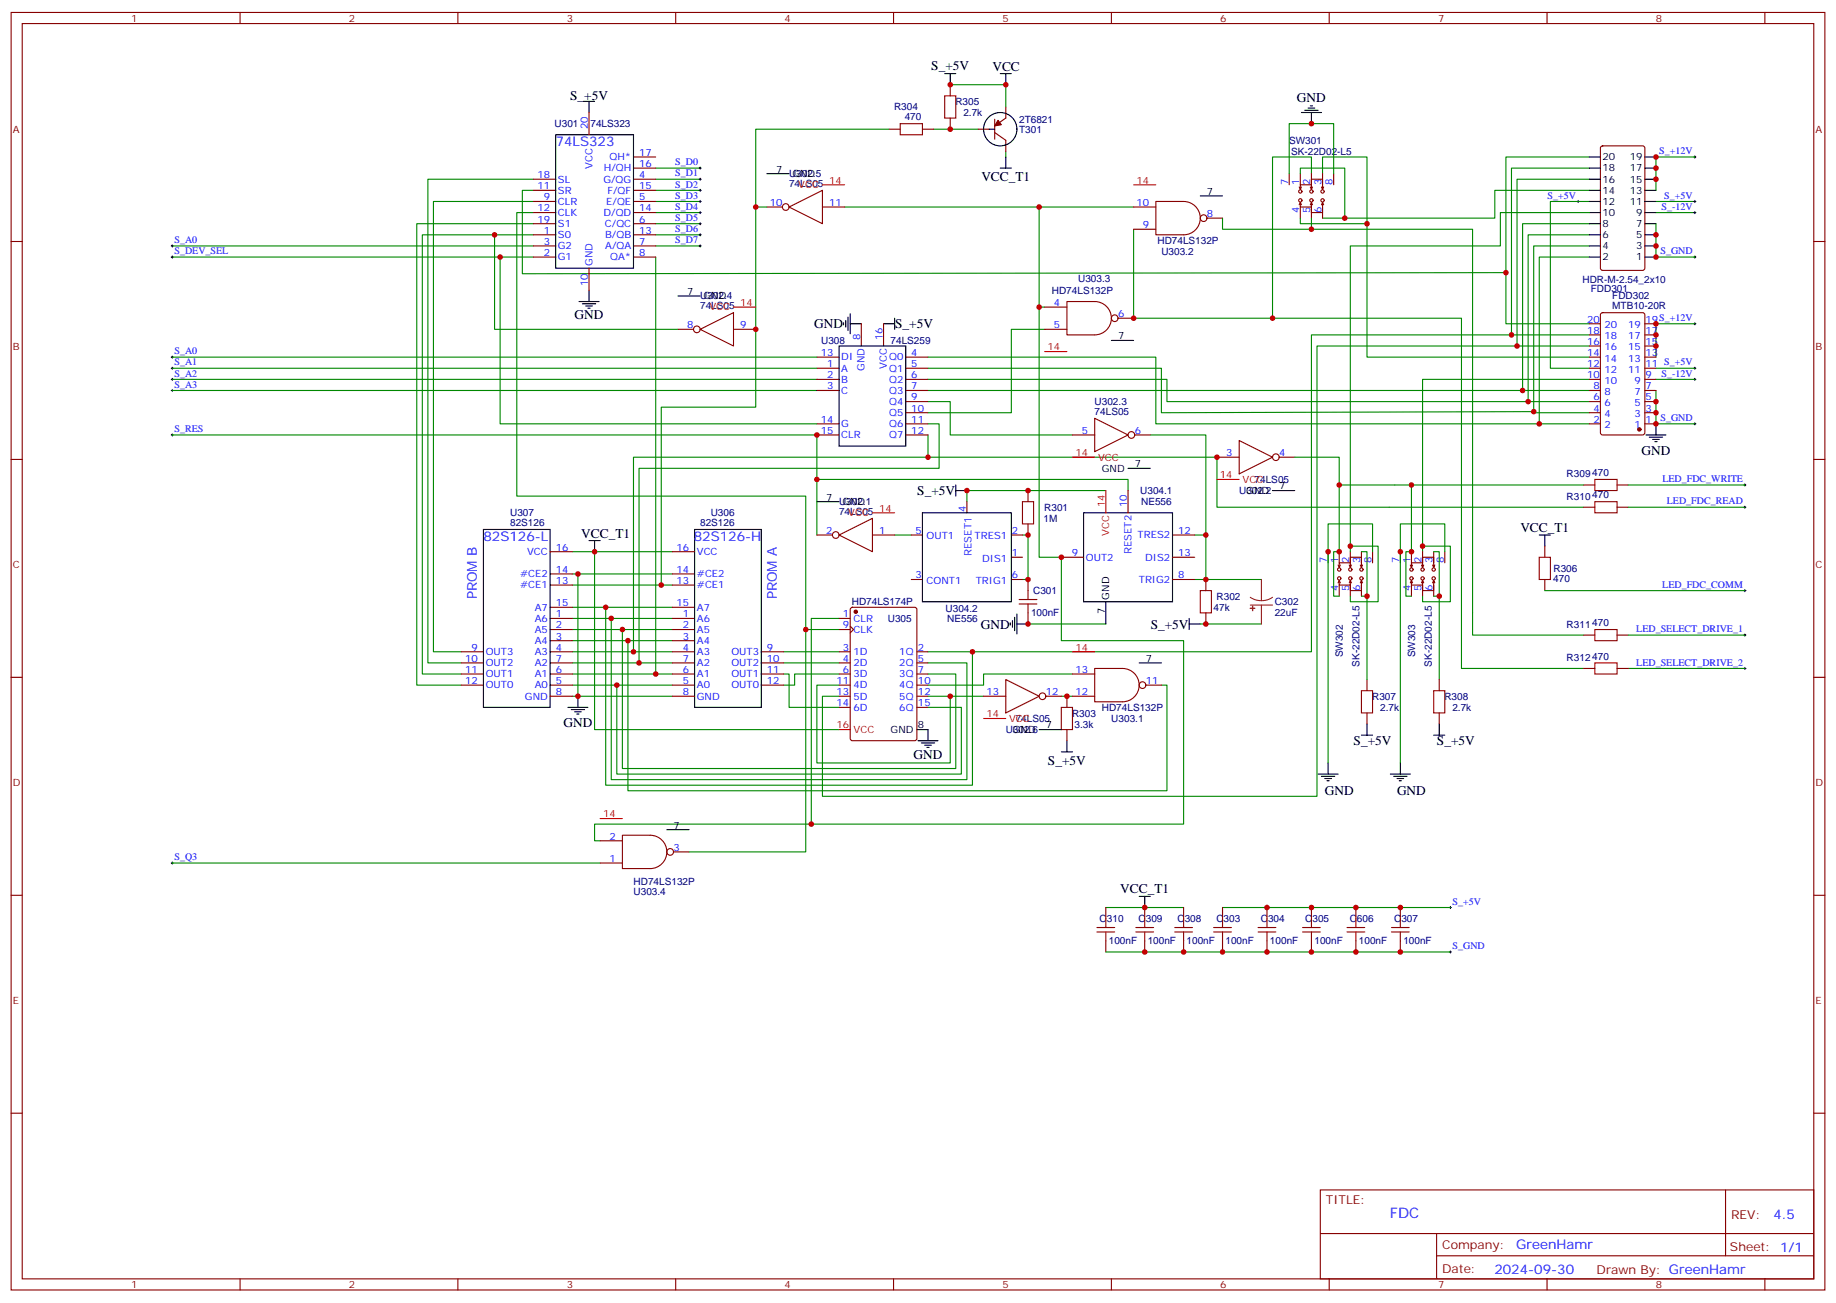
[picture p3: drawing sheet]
<svg xmlns="http://www.w3.org/2000/svg" width="583mm" height="413mm" viewBox="0 0 583 413" stroke-linecap="round" stroke-linejoin="round" font-family="sans-serif">
<g fill="none" stroke="#870000" stroke-width=".35">
<path d="M3.5 4h575.8v405.3h-575.8zM7.1 7.5h568.6v398.3h-568.6zM76.2 4v3.5M145.3 4v3.5M214.5 4v3.5M283.6 4v3.5M352.8 4v3.5M421.9 4v3.5M491.1 4v3.5M560.2 4v3.5M187 35.7v7.1M301.6 26.9v3.5"/>
<path d="M301.6 37.5v3.5M315.7 37.8v6.4M319.3 33.9v3.6l-3.6 2.4M169.3 56.9h7.1M201.1 53.3h7M201.1 56.9h7M201.1 49.8h7M282.2 41h3.6M292.8 41h3.5M310.4 41h3.6M315.7 42.1l3.6 2.4v3.5M409.2 55.1v3.5"/>
<path d="M412.4 59.3l.3 .7M412.7 55.1v3.5M413.1 59.3l-.4 .7M415.9 59.3l.4 .7M416.3 55.1v3.5v-1.7h3.5v3.1l.4-.7M416.6 59.3l-.3 .7v-1.4h-3.6v1.4M419.5 59.3l.3 .7M419.8 55.1v3.5M423.3 55.1v3.5M508.2 46.5l.5-.2h12.7l.7 .4v38.4l-.5 .6-12.9 .1-.6-.5-.1-38.3zM3.5 76.6h3.6M169.3 60.4h7.1"/>
<path d="M169.3 63.9h7.1M169.3 67.5h7.1M169.3 71h7.1M169.3 74.5h7.1M169.3 78h7.1M201.1 60.4h7M201.1 63.9h7M201.1 67.5h7M201.1 71h7M201.1 74.5h7M201.1 78h7M243.4 65.7h5"/>
<path d="M250.5 65.7l10.6-5.3v10.6zM261.1 65.7h7M359.8 65.7h7.1M359.8 72.7h7.1M366.9 63.9h8.8a5.3 5.3 0 0 1 5.3 5.3 5.3 5.3 0 0 1-5.3 5.3h-8.8zM383.1 69.2h5M412.7 64.3v1.4h3.6v-1.4l.3 .7M412.7 65.7v3.5M412.7 64.3l.4 .7M412.7 64.3l-.3 .7M416.3 64.3l-.4 .7M419.8 65.7v3.5"/>
<path d="M419.8 64.3l-.3 .7M420.2 65l-.4-.7v3.2h-3.5v-1.8v3.5M575.7 76.6h3.6M169.3 81.6h7.1M187 85.1v7M201.1 81.6h7M331.6 97.4h7.1M338.7 95.7h8.8a5.3 5.3 0 0 1 5.3 5.3 5.3 5.3 0 0 1-5.3 5.3h-8.8zM508.2 99.4l.5-.2h12.7l.7 .4v37.7l-.5 .7h-12.9l-.6-.5-.1-37.6zM215.2 104.5h4.9M222.2 104.5l10.6-5.3v10.6zM232.8 104.5h7.1"/>
<path d="M259.3 116.8h7M259.3 113.3h7M273.4 102.7v7.1M280.5 102.7v7.1M287.5 116.8h7.1M287.5 113.3h7.1M331.6 104.5h7.1M354.9 101h4.9M504.5 116.8h3.5M504.5 113.3h3.5M504.5 102.7h3.5M504.5 106.3h3.5"/>
<path d="M504.5 109.8h3.5M522.1 116.8h3.5M522.1 113.3h3.5M522.1 102.7h3.5M522.1 106.3h3.5M522.1 109.8h3.5M259.3 138h7M259.3 120.4h7M259.3 123.9h7M259.3 134.5h7M287.5 138h7.1M287.5 120.4h7.1"/>
<path d="M287.5 123.9h7.1M287.5 127.4h7.1M287.5 131h7.1M287.5 134.5h7.1M340.4 138h7.1M347.5 132.7l10.6 5.3-10.6 5.3zM360.2 138h4.9M393.3 139.8l10.6 5.3-10.6 5.3zM504.5 120.4h3.5M504.5 123.9h3.5M504.5 127.4h3.5M504.5 131h3.5"/>
<path d="M504.5 134.5h3.5M522.1 120.4h3.5M522.1 123.9h3.5M522.1 127.4h3.5M522.1 131h3.5M522.1 134.5h3.5M3.5 145.8h3.6M306.9 159.2v3.5M326.3 155.6v3.6M358.1 155.6v7.1M386.3 145.1h7M406 145.1h5"/>
<path d="M502.7 153.9h3.5M513.3 153.9h3.5M575.7 145.8h3.6M174.6 175h7.1M213.4 175h7.1M259.3 169.8h4.9M266.3 169.8l10.6-5.3v10.5zM276.9 169.8h7.1M289.3 169.8h3.5M321 176.8h3.6M321 169.8h3.6M326.3 166.2v3.6"/>
<path d="M336.9 176.8h7.1M372.2 176.8h7M372.2 169.8h7M421.6 175v3.6M424.7 179.3l.4 .7M425.1 175v3.6M425.4 179.3l-.3 .7M428.3 179.3l.3 .7M428.6 175v3.6v-1.8h3.6v3.2l.3-.7M429 179.3l-.4 .7v-1.4h-3.5v1.4M431.8 179.3l.4 .7M432.2 175v3.6"/>
<path d="M435.7 175v3.6M444.5 175v3.6M447.7 179.3l.3 .7M448 175v3.6M448.4 179.3l-.4 .7M451.2 179.3l.4 .7M451.6 175v3.6v-1.8h3.5v3.2l.3-.7M451.9 179.3l-.3 .7v-1.4h-3.6v1.4M454.7 179.3l.4 .7M455.1 175v3.6M458.6 175v3.6M490.4 173.3v3.5"/>
<path d="M502.7 160.9h3.5M513.3 160.9h3.5M174.6 196.2h7.1M174.6 199.7h7.1M174.6 192.7h7.1M174.6 185.6h7.1M174.6 182.1h7.1M213.4 196.2h7.1M213.4 199.7h7.1M213.4 192.7h7.1M213.4 185.6h7.1M213.4 182.1h7.1"/>
<path d="M266.3 196.2h3.6M266.3 199.7h3.6M269.9 198.7l1 1-1 1.1M270.1 192.9l.5-.2h19.7l.7 .4v41.2l-.4 .7h-20l-.7-.4v-41.2zM289.3 183.9h3.5M321 183.9h3.6M326.3 183.9v3.5M326.3 194.5v3.5M372.2 183.9h7M382.8 183.9v3.5M382.8 194.5v3.5M425.1 184.2v1.4h3.5v-1.4l.4 .7"/>
<path d="M425.1 185.6v3.6M425.1 184.2l.3 .7M425.1 184.2l-.4 .7M428.6 184.2l-.3 .7M432.2 185.6v3.6M432.2 184.2l-.4 .7M432.5 184.9l-.3-.7v3.2h-3.6v-1.8v3.6M448 184.2v1.4h3.6v-1.4l.3 .7M448 185.6v3.6M448 184.2l.4 .7M448 184.2l-.3 .7M451.6 184.2l-.4 .7"/>
<path d="M455.1 185.6v3.6M455.1 184.2l-.4 .7M455.4 184.9l-.3-.7v3.2h-3.5v-1.8v3.6M490.4 183.9v3.5M3.5 214.9h3.6M146.4 213.9h7.1M146.4 217.4h7.1M146.4 206.8h7.1M146.4 210.3h7.1M174.6 213.9h7.1M174.6 217.4h7.1M174.6 206.8h7.1"/>
<path d="M174.6 210.3h7.1M174.6 203.3h7.1M213.4 213.9h7.1M213.4 217.4h7.1M213.4 206.8h7.1M213.4 210.3h7.1M213.4 203.3h7.1M241.7 213.9h7M241.7 217.4h7M241.7 206.8h7M241.7 210.3h7M266.3 213.9h3.6"/>
<path d="M266.3 217.4h3.6M266.3 206.8h3.6M266.3 210.3h3.6M291 213.9h3.6M291 217.4h3.6M291 206.8h3.6M291 210.3h3.6M319.3 215.6l10.5 5.3-10.5 5.3zM340.4 213.9h7.1M347.5 212.1h8.8a5.3 5.3 0 0 1 5.3 5.3 5.3 5.3 0 0 1-5.3 5.3h-8.8zM363.7 217.4h5M433.9 215.6v3.5"/>
<path d="M456.8 215.6v3.5M502.7 201.5h3.5M502.7 212.1h3.5M513.3 201.5h3.5M513.3 212.1h3.5M575.7 214.9h3.6M174.6 220.9h7.1M213.4 220.9h7.1M266.3 220.9h3.6M266.3 224.4h3.6M291 220.9h3.6M291 224.4h3.6"/>
<path d="M312.2 220.9h7.1M332 220.9h4.9M338.7 220.9v3.5M338.7 231.5v3.5M340.4 220.9h7.1M433.9 226.2v3.5M456.8 226.2v3.5M190.5 273.8h7.1M190.5 266.8h7.1M197.6 265h8.8a5.3 5.3 0 0 1 5.3 5.3 5.3 5.3 0 0 1-5.3 5.3h-8.8zM213.8 270.3h4.9M3.5 284.1h3.6"/>
<path d="M351 287.9v3.6M351 298.5v3.5M363.4 287.9v3.6M363.4 298.5v3.5M375.7 287.9v3.6M375.7 298.5v3.5M388.1 287.9v3.6M388.1 298.5v3.5M402.2 287.9v3.6M402.2 298.5v3.5M416.3 287.9v3.6M416.3 298.5v3.5"/>
<path d="M430.4 287.9v3.6M430.4 298.5v3.5M444.5 287.9v3.6M444.5 298.5v3.5M575.7 284.1h3.6M3.5 353.2h3.6M575.7 353.2h3.6M419.1 377.5h156.6v28.3h-156.6zM547.7 377.6v20.8M419.1 391.4h156.5M456 398.4h119.6M456 391.4v14.1"/>
<path d="M76.2 405.8v3.5M145.3 405.8v3.5M214.5 405.8v3.5M283.6 405.8v3.5M352.8 405.8v3.5M421.9 405.8v3.5M491.1 405.8v3.5M560.2 405.8v3.5"/>
<circle cx="249.4" cy="65.7" r="1.06"/>
<circle cx="382.1" cy="69.2" r="1.06"/>
<circle cx="412.7" cy="63.6" r=".53"/>
<circle cx="412.7" cy="60.7" r=".53"/>
<circle cx="416.3" cy="63.6" r=".53"/>
<circle cx="416.3" cy="60.7" r=".53"/>
<circle cx="419.8" cy="60.7" r=".53"/>
<circle cx="419.8" cy="63.6" r=".53"/>
<circle cx="221.2" cy="104.5" r="1.06"/>
<circle cx="353.8" cy="101" r="1.06"/>
<circle cx="359.1" cy="138" r="1.06"/>
<circle cx="405" cy="145.1" r="1.06"/>
<circle cx="265.3" cy="169.8" r="1.06"/>
<circle cx="425.1" cy="183.5" r=".53"/>
<circle cx="425.1" cy="180.7" r=".53"/>
<circle cx="428.6" cy="180.7" r=".53"/>
<circle cx="428.6" cy="183.5" r=".53"/>
<circle cx="432.2" cy="180.7" r=".53"/>
<circle cx="432.2" cy="183.5" r=".53"/>
<circle cx="448" cy="183.5" r=".53"/>
<circle cx="448" cy="180.7" r=".53"/>
<circle cx="451.6" cy="183.5" r=".53"/>
<circle cx="451.6" cy="180.7" r=".53"/>
<circle cx="455.1" cy="180.7" r=".53"/>
<circle cx="455.1" cy="183.5" r=".53"/>
<circle cx="362.7" cy="217.4" r="1.06"/>
<circle cx="330.9" cy="220.9" r="1.06"/>
<circle cx="212.7" cy="270.3" r="1.06"/>
</g>
<g fill="none" stroke="#000" stroke-width=".35">
<path d="M185.2 32.2h3.5M187 32.2v3.5M299.9 23.4h3.5M301.6 23.4v3.5M317.5 23.4h3.5M319.3 23.4v3.5M413.1 35.7h6.4M414.2 35h4.2M415.2 34.3h2.1M415.9 33.6h.7M416.3 35.7v3.5M176.4 42.8h24.7v42.3h-24.7z"/>
<path d="M243.4 55.1h7.1M314 41h1.7M317.5 53.3h3.5M319.3 49.8v3.5M504.5 53.3h3.5M504.5 56.9h3.5M504.5 49.8h3.5M522.1 53.3h3.5M522.1 56.9h3.5M522.1 49.8h3.5M381 62.2h7.1M504.5 78h3.5"/>
<path d="M504.5 74.5h3.5M504.5 71h3.5M504.5 67.5h3.5M504.5 63.9h3.5M504.5 60.4h3.5M522.1 78h3.5M522.1 74.5h3.5M522.1 71h3.5M522.1 67.5h3.5M522.1 63.9h3.5M522.1 60.4h3.5M183.8 95.7h6.3"/>
<path d="M184.9 96.4h4.2M185.9 97.1h2.1M186.6 97.8h.7M187 92.1v3.6M215.2 93.9h7M269.9 99.6v6.3M504.5 81.6h3.5M522.1 81.6h3.5M266.3 109.8h21.2v31.7h-21.2zM267.8 102.4v.7M268.5 101.7v2.1M269.2 100.6v4.2"/>
<path d="M269.9 102.7h3.5M280.5 102.7h3.5M284 101v3.5M352.8 108h7M522.5 138h6.3M523.5 138.7h4.3M524.6 139.4h2.1M525.6 134.5v3.5M259.3 159.2h7M303.4 155.6h3.5M303.4 153.9v3.5M358.1 148.6h7"/>
<path d="M403.9 155.6h7.1M525.3 140.1h.7M153.5 168h21.1v56.4h-21.1zM187 171.5h3.5M188.7 171.5v3.5M220.5 168h21.2v56.4h-21.2zM292.8 162.7h28.2v28.2h-28.2zM344 162.7h28.2v28.2h-28.2zM488.6 169.8h3.5M490.4 169.8v3.5M320.7 197.6v.7M321.4 196.9v2.1"/>
<path d="M322.1 195.9v4.2M322.8 198h3.5M322.8 194.8v6.4M351 190.9v7.1M377.5 198h3.5M377.5 196.2v3.5M361.6 210.3h7.1M180.3 224.4h6.3M181.3 225.1h4.3M182.4 225.8h2.1M183.1 226.6h.7M183.4 220.9v3.5"/>
<path d="M291 231.5h3.6v3.5M291.4 235h6.3M292.5 235.7h4.2M293.5 236.4h2.1M294.2 237.1h.7M329.8 231.5h7.1M336.9 238.5h3.5M338.7 235v3.5M432.2 233.3h3.5M433.9 229.7v3.6M455.1 233.3h3.5M456.8 229.7v3.6"/>
<path d="M418.4 245.6h6.3M419.5 246.3h4.2M420.5 247h2.1M421.2 247.7h.7M421.6 242.1v3.5M441.3 245.6h6.4M442.4 246.3h4.2M443.4 247h2.2M444.1 247.7h.8M444.5 242.1v3.5M211.7 263.2h7M361.6 284.4h3.5"/>
<path d="M363.4 284.4v3.5"/>
<circle cx="317.5" cy="41" r="5.3"/>
</g>
<g fill="none" stroke="#008700" stroke-width=".35">
<path d="M301.6 26.9h17.7v7M169.3 56.9h-33.5v153.4h10.6M208.1 56.9h14.1M208.1 53.3h14.1M282.2 41h-42.3v24.7M296.3 41h14.1M319.3 48v1.8M409.2 55.1v-15.9h14.1v15.9M412.7 55.1v-1.8h14.2v15.9M416.3 55.1v-5.3h-12.4v51.2h-44.1v-28.3M419.8 55.1v-5.3h14.1v63.5h70.6M504.5 56.9h-23v52.9h23"/>
<path d="M504.5 53.3h-24.7v53h24.7M504.5 49.8h-26.5v52.9h26.5M538 49.8h-12.4v10.6M54.7 78h114.6M157 74.5v30h58.2M169.3 60.4h-3.5v26.5l312.2-.4M169.3 67.5h-5.3v89.9h91.8v42.3M169.3 63.9h-31.7v142.9h8.8M169.3 74.5h-35.2v139.4h12.3M169.3 71h-37v146.4h14.1M208.1 67.5h14.1M208.1 63.9h14.1"/>
<path d="M208.1 78h14.1M208.1 74.5h14.1M208.1 71h14.1M208.1 60.4h14.1M243.4 65.7h-3.5v63.5h-30v56.4M268.1 65.7h61.7v111.1h7.1v26.5h38.8v58.2h-118.2v-65.3h8.8M329.8 65.7h30M388.1 69.2v3.5h28.2v-3.5M412.7 69.2v1.8h21.2M416.3 72.7h51.1v128.8h35.3M504.5 60.4h-30v8.8h-54.7M504.5 63.9h-12.4v52.9h12.4"/>
<path d="M504.5 78h-17.7v53h17.7M504.5 74.5h-19.4v52.9h19.4M504.5 71h-21.2v52.9h21.2M504.5 67.5h-28.3v10.5h-47.6v97M525.6 71v10.6h12.4M525.6 67.5h12.4M525.6 63.9h12.4M54.7 81.6h114.6M158.7 81.6v52.9h100.6M208.1 81.6v132.3M329.8 97.4h1.8M504.5 81.6h-15.9v52.9h15.9"/>
<path d="M54.7 116.8h204.6M54.7 113.3h204.6M294.6 116.8h74.1v14.2l118.1-.4M294.6 113.3h72.3v21.2h121.7M331.6 104.5h-10.6v26.5h-26.4M403.9 101h60v111.1h38.8M479.8 106.3h-63.5v100.5h-107.6M481.5 109.8h-63.5v142.9h-156.9v-31.8h5.2M525.6 116.8h12.4M538 102.7h-12.4v10.6M54.7 138h204.6v31.8M54.7 123.9h204.6"/>
<path d="M54.7 120.4h204.6M294.6 127.4h7v10.6h38.8M294.6 134.5h3.5v14.1h-95.3v61.7M294.6 138v7.1h-93.5v61.7M294.6 120.4h75.8v7h114.7M294.6 123.9h188.7M365.1 138h17.7v45.9h-3.6M504.5 120.4h-52.9v54.6M525.6 123.9v10.6h12.4M525.6 120.4h12.4M259.3 152.1h98.8v3.5M294.6 145.1h91.7v15.8h116.4"/>
<path d="M351 155.6h-44.1v3.6M411 145.1h14.1v29.9h-1.8v14.2h1.8M425.1 153.9h77.6M448 153.9v21.1h-1.7v14.2h1.7M516.8 153.9h37.1M181.7 175h31.7M188.7 175v56.5h77.6M284 169.8h5.3M324.6 169.8h1.7v14.1h-1.7M379.2 169.8h3.6M428.6 173.3h8.8v17.6h-8.8v-1.7M432.2 175h1.7v40.6"/>
<path d="M435.7 175v-8.8h-14.1v75.9M451.6 173.3h8.8v17.6h-8.8v-1.7M455.1 175h1.7v40.6M458.6 175v-8.8h-14.1v75.9M516.8 160.9h37.1M181.7 199.7h31.7M181.7 196.2h31.7M181.7 192.7h31.7M181.7 185.6h31.7M181.7 182.1h31.7M183.4 182.1v38.8M192.3 192.7v56.4h116.4v-42.3h-14.1"/>
<path d="M194 196.2v51.2h112.9v-37.1h-12.3M197.6 199.7v44.1h105.8v-29.9h-8.8M266.3 199.7h-10.5v70.6h-37.1M326.3 198h24.7M381 198h19.4M382.8 183.9h17.6M432.2 189.2h1.7M455.1 189.2h1.7M490.4 187.4h63.5M181.7 206.8h31.7M181.7 210.3h31.7M181.7 217.4h31.7"/>
<path d="M181.7 213.9h31.7M181.7 203.3h31.7M195.8 217.4v28.2h109.4v-21.2h-10.6M199.3 203.3v47.6h171.1v-33.5h-1.7M248.7 213.9h1.8v10.5h15.8M248.7 206.8h17.6M248.7 210.3h17.6M266.3 217.4h-7v24.7h42.3v-21.2h-7M266.3 213.9h-14.1v3.5h-3.5M340.4 213.9h-28.2v3.5h-17.6M516.8 212.1h37.1M516.8 201.5h37.1"/>
<path d="M181.7 220.9h31.7M301.6 220.9h10.6M336.9 220.9h3.5M54.7 273.8h135.8M257.5 261.5h-68.8v5.3h1.8M351 287.9h24.7M388.1 287.9h72.3M351 302h109.4"/>
</g>
<g fill="none" stroke="#a10000" stroke-width=".35">
<path d="M285.8 39.2h7v3.6h-7zM299.9 30.4h3.5v7.1h-3.5zM324.6 159.2h3.5v7h-3.5zM506.2 152.1h7.1v3.5h-7.1zM506.2 159.2h7.1v3.5h-7.1zM488.6 176.8h3.5v7.1h-3.5zM323.5 190.2h5.6M323.5 191.6h5.6M326.3 187.4v2.8M326.3 191.6v2.9M381 187.4h3.5v7.1h-3.5zM506.2 199.7h7.1v3.6h-7.1z"/>
<path d="M432.2 219.1h3.5v7.1h-3.5zM455.1 219.1h3.5v7.1h-3.5zM506.2 210.3h7.1v3.6h-7.1zM336.9 224.4h3.5v7.1h-3.5zM348.2 294.3h5.6M348.2 295.7h5.6M351 291.5v2.8M351 295.7v2.8M360.5 294.3h5.7M360.5 295.7h5.7M363.4 291.5v2.8M363.4 295.7v2.8"/>
<path d="M372.9 294.3h5.6M372.9 295.7h5.6M375.7 291.5v2.8M375.7 295.7v2.8M385.2 294.3h5.7M385.2 295.7h5.7M388.1 291.5v2.8M388.1 295.7v2.8M399.3 294.3h5.7M399.3 295.7h5.7M402.2 291.5v2.8M402.2 295.7v2.8"/>
<path d="M413.5 294.3h5.6M413.5 295.7h5.6M416.3 291.5v2.8M416.3 295.7v2.8M427.6 294.3h5.6M427.6 295.7h5.6M430.4 291.5v2.8M430.4 295.7v2.8M441.7 294.3h5.6M441.7 295.7h5.6M444.5 291.5v2.8M444.5 295.7v2.8"/>
</g>
<g fill="none" stroke="#000" stroke-width=".32">
<path d="M221.9 56.9h.7M221.9 53.3h.7M222.2 53v.7M222.2 56.5v.7M537.6 49.8h.7M538 49.5v.7M54.3 78h.7M54.7 77.7v.7M221.9 63.9h.7M221.9 67.5h.7M221.9 78h.7M221.9 74.5h.7"/>
<path d="M221.9 71h.7M221.9 60.4h.7M222.2 60v.7M222.2 63.6v.7M222.2 67.1v.7M222.2 70.6v.7M222.2 74.2v.7M222.2 77.7v.7M500.6 63.9h.7M500.9 63.6v.7M537.6 63.9h.7M537.6 67.5h.7"/>
<path d="M538 63.6v.7M538 67.1v.7M54.3 81.6h.7M54.7 81.2v.7M537.6 81.6h.7M538 81.2v.7M54.3 116.8h.7M54.3 113.3h.7M54.7 113v.7M54.7 116.5v.7M537.6 116.8h.7M537.6 102.7h.7"/>
<path d="M538 102.4v.7M538 116.5v.7M54.3 120.4h.7M54.3 138h.7M54.3 123.9h.7M54.7 120v.7M54.7 123.5v.7M54.7 137.7v.7M537.6 120.4h.7M537.6 134.5h.7M538 120v.7M538 134.1v.7"/>
<path d="M553.5 153.9h.7M553.9 153.5v.7M553.5 160.9h.7M553.9 160.6v.7M553.5 187.4h.7M553.9 187v.7M553.5 201.5h.7M553.5 212.1h.7M553.9 201.2v.7M553.9 211.7v.7M54.3 273.8h.7M54.7 273.5v.7"/>
<path d="M460 287.9h.7M460.4 287.6v.7M460 302h.7M460.4 301.7v.7"/>
</g>
<path d="M396.9 189.5l1.7 .8 1.8 .3M396.9 192h7M400.4 183.9v6.7M400.4 192v6M403.9 189.5l-1.6 .8-1.9 .3" fill="none" stroke="#8c2424" stroke-width=".35"/>
<g fill="#8c2424" stroke="#8c2424" stroke-width=".35">
<path d="M396.9 193h1.4z"/>
<path d="M397.6 192.3v1.4z"/>
</g>
<path d="M261.1 58.6h7M359.8 58.6h7.1M232.8 97.4h7.1M331.6 111.5h7.1M340.4 145.1h7.1M351 155.6v7.1M386.3 152.1h7M276.9 162.7h7.1M340.4 206.8h7.1M266.3 231.5h3.6M312.2 228h7.1M190.5 259.7h7.1" fill="none" stroke="#f00" stroke-width=".35"/>
<g fill="#870000" stroke="#870000" stroke-width=".35">
<path d="M316.8 38.2l1.1 1.4-2.2 .3z"/>
<circle cx="271.6" cy="194.1" r=".53"/>
<circle cx="520.3" cy="136.2" r=".53"/>
</g>
<g fill="#c00">
<circle cx="363.4" cy="287.9" r=".88"/>
<circle cx="363.4" cy="302" r=".88"/>
<circle cx="375.7" cy="302" r=".88"/>
<circle cx="388.1" cy="302" r=".88"/>
<circle cx="444.5" cy="302" r=".88"/>
<circle cx="444.5" cy="287.9" r=".88"/>
<circle cx="430.4" cy="287.9" r=".88"/>
<circle cx="416.3" cy="287.9" r=".88"/>
<circle cx="402.2" cy="287.9" r=".88"/>
<circle cx="430.4" cy="302" r=".88"/>
<circle cx="416.3" cy="302" r=".88"/>
<circle cx="402.2" cy="302" r=".88"/>
<circle cx="382.8" cy="183.9" r=".88"/>
<circle cx="382.8" cy="198" r=".88"/>
<circle cx="382.8" cy="169.8" r=".88"/>
<circle cx="326.3" cy="198" r=".88"/>
<circle cx="326.3" cy="183.9" r=".88"/>
<circle cx="326.3" cy="155.6" r=".88"/>
<circle cx="326.3" cy="169.8" r=".88"/>
<circle cx="306.9" cy="155.6" r=".88"/>
<circle cx="259.3" cy="152.1" r=".88"/>
<circle cx="319.3" cy="26.9" r=".88"/>
<circle cx="301.6" cy="26.9" r=".88"/>
<circle cx="301.6" cy="41" r=".88"/>
<circle cx="239.9" cy="65.7" r=".88"/>
<circle cx="239.9" cy="104.5" r=".88"/>
<circle cx="209.9" cy="185.6" r=".88"/>
<circle cx="157" cy="74.5" r=".88"/>
<circle cx="158.8" cy="81.6" r=".88"/>
<circle cx="338.7" cy="220.9" r=".88"/>
<circle cx="257.5" cy="261.5" r=".88"/>
<circle cx="259.3" cy="138" r=".88"/>
<circle cx="202.8" cy="210.3" r=".88"/>
<circle cx="201.1" cy="206.8" r=".88"/>
<circle cx="308.7" cy="206.8" r=".88"/>
<circle cx="199.3" cy="203.3" r=".88"/>
<circle cx="301.6" cy="220.9" r=".88"/>
<circle cx="255.8" cy="199.7" r=".88"/>
<circle cx="525.6" cy="134.5" r=".88"/>
<circle cx="192.3" cy="192.7" r=".88"/>
<circle cx="194" cy="196.2" r=".88"/>
<circle cx="195.8" cy="217.4" r=".88"/>
<circle cx="197.6" cy="199.7" r=".88"/>
<circle cx="188.7" cy="175" r=".88"/>
<circle cx="183.4" cy="220.9" r=".88"/>
<circle cx="183.4" cy="182.1" r=".88"/>
<circle cx="208.1" cy="213.9" r=".88"/>
<circle cx="488.6" cy="134.5" r=".88"/>
<circle cx="486.8" cy="130.6" r=".88"/>
<circle cx="485.1" cy="127.4" r=".88"/>
<circle cx="483.3" cy="123.9" r=".88"/>
<circle cx="481.5" cy="109.8" r=".88"/>
<circle cx="479.8" cy="106.3" r=".88"/>
<circle cx="478" cy="86.5" r=".88"/>
<circle cx="336.9" cy="176.8" r=".88"/>
<circle cx="329.8" cy="65.7" r=".88"/>
<circle cx="329.8" cy="97.4" r=".88"/>
<circle cx="359.8" cy="101" r=".88"/>
<circle cx="426.9" cy="69.2" r=".88"/>
<circle cx="433.9" cy="71" r=".88"/>
<circle cx="416.3" cy="39.2" r=".88"/>
<circle cx="421.6" cy="175" r=".88"/>
<circle cx="425.1" cy="153.9" r=".88"/>
<circle cx="386.3" cy="145.1" r=".88"/>
<circle cx="294.6" cy="145.1" r=".88"/>
<circle cx="444.5" cy="175" r=".88"/>
<circle cx="448" cy="153.9" r=".88"/>
<circle cx="416.3" cy="72.7" r=".88"/>
<circle cx="403.9" cy="101" r=".88"/>
<circle cx="525.6" cy="49.8" r=".88"/>
<circle cx="525.6" cy="53.3" r=".88"/>
<circle cx="525.6" cy="56.9" r=".88"/>
<circle cx="525.6" cy="74.5" r=".88"/>
<circle cx="525.6" cy="78" r=".88"/>
<circle cx="525.6" cy="81.6" r=".88"/>
<circle cx="525.6" cy="131" r=".88"/>
<circle cx="525.6" cy="127.4" r=".88"/>
<circle cx="525.6" cy="109.8" r=".88"/>
<circle cx="525.6" cy="106.3" r=".88"/>
<circle cx="525.6" cy="102.7" r=".88"/>
<circle cx="456.8" cy="189.2" r=".88"/>
<circle cx="433.9" cy="189.2" r=".88"/>
<circle cx="448" cy="175" r=".88"/>
<circle cx="425.1" cy="175" r=".88"/>
<circle cx="428.6" cy="173.3" r=".88"/>
<circle cx="451.6" cy="173.3" r=".88"/>
</g>
<text font-size="4.6" fill="#00f" x="441.2" y="386.6">FDC</text>
<g font-size="4.2">
<text x="295.6" y="22.2">S_+5V</text>
<text x="315" y="22.6">VCC</text>
<text x="181" y="31.8">S_+5V</text>
<text x="411.7" y="32.5">GND</text>
<text x="311.5" y="57.3">VCC_T1</text>
<text x="182.4" y="101.3">GND</text>
<text x="258.4" y="104.2">GND</text>
<text x="284.2" y="104.2">S_+5V</text>
<text x="521.1" y="144.2">GND</text>
<text x="291.2" y="157.1">S_+5V</text>
<text x="184.5" y="170.8">VCC_T1</text>
<text x="482.6" y="168.6">VCC_T1</text>
<text x="311.4" y="199.5">GND</text>
<text x="365.3" y="199.5">S_+5V</text>
<text x="178.9" y="230.6">GND</text>
<text x="429.7" y="236.5">S_+5V</text>
<text x="456.1" y="236.5">S_+5V</text>
<text x="290" y="240.7">GND</text>
<text x="332.7" y="242.7">S_+5V</text>
<text x="420.5" y="252.3">GND</text>
<text x="443.4" y="252.3">GND</text>
<text x="355.6" y="283.3">VCC_T1</text>
</g>
<g font-size="4.2" fill="#00f">
<text x="176.4" y="46.3">74LS323</text>
<text x="153.5" y="171.5">82S126-L</text>
<text x="220.2" y="171.5">82S126-H</text>
<text x="151.4" y="190.2" transform="rotate(-90 151.4 190.2)">PROM B</text>
<text x="246.6" y="190.2" transform="rotate(-90 246.6 190.2)">PROM A</text>
<text x="562.9" y="386.8">4.5</text>
<text x="481.3" y="396.4">GreenHamr</text>
<text x="474.4" y="404.2">2024-09-30</text>
</g>
<g font-size="3.9" fill="#800">
<text x="420.9" y="382.1">TITLE:</text>
<text x="549.5" y="386.8">REV:</text>
<text x="457.8" y="396.3">Company:</text>
<text x="549.1" y="396.9">Sheet: 1/1</text>
<text x="457.8" y="404">Date:</text>
<text x="506.8" y="404.1">Drawn By: GreenHamr</text>
</g>
<g font-size="3.2" fill="#800">
<text x="41.6" y="6.9">1</text>
<text x="110.8" y="6.9">2</text>
<text x="179.9" y="6.9">3</text>
<text x="249.1" y="6.9">4</text>
<text x="318.2" y="6.9">5</text>
<text x="387.3" y="6.9">6</text>
<text x="456.5" y="6.9">7</text>
<text x="525.6" y="6.9">8</text>
<text x="4.1" y="42.1">A</text>
<text x="576.3" y="42.1">A</text>
<text x="4.1" y="111.2">B</text>
<text x="576.3" y="111.2">B</text>
<text x="4.1" y="180.3">C</text>
<text x="576.3" y="180.3">C</text>
<text x="4.1" y="249.5">D</text>
<text x="576.3" y="249.5">D</text>
<text x="4.1" y="318.6">E</text>
<text x="576.3" y="318.6">E</text>
<text x="41.6" y="408.8">1</text>
<text x="110.8" y="408.8">2</text>
<text x="179.9" y="408.8">3</text>
<text x="249.1" y="408.8">4</text>
<text x="318.2" y="408.8">5</text>
<text x="387.3" y="408.8">6</text>
<text x="456.5" y="408.8">7</text>
<text x="525.6" y="408.8">8</text>
</g>
<g font-size="3.2" fill="#000080">
<text x="283.8" y="35">R304</text>
<text x="303.3" y="33.3">R305</text>
<text x="176" y="40.4">U301</text>
<text x="187.4" y="40.4">74LS323</text>
<text x="287.2" y="38.2">470</text>
<text x="305.8" y="36.9">2.7k</text>
<text x="323.5" y="39">2T6821</text>
<text x="323.5" y="42.3">T301</text>
<text x="409.2" y="45.7">SW301</text>
<text x="409.8" y="49.2">SK-22D02-L5</text>
<text x="250.5" y="59.3">74LS05</text>
<text x="250.5" y="56.1">U302.5</text>
<text x="367.4" y="77.4">HD74LS132P</text>
<text x="368.6" y="80.9">U303.2</text>
<text x="342.2" y="89.6">U303.3</text>
<text x="502.3" y="89.8">HDR-M-2.54_2x10</text>
<text x="222.2" y="94.9">U302.4</text>
<text x="333.9" y="93.3">HD74LS132P</text>
<text x="505" y="92.6">FDD301</text>
<text x="511.8" y="94.9">FDD302</text>
<text x="222.2" y="98.1">74LS05</text>
<text x="511.8" y="98.1">MTB10-20R</text>
<text x="260.6" y="109.2">U308</text>
<text x="282.7" y="109.2">74LS259</text>
<text x="347.5" y="131.7">74LS05</text>
<text x="347.5" y="128.4">U302.3</text>
<text x="398.3" y="153.3">74LS05</text>
<text x="497.3" y="151.5">R309470</text>
<text x="266.3" y="160.2">U302.1</text>
<text x="362" y="156.8">U304.1</text>
<text x="362.2" y="160.3">NE556</text>
<text x="393.3" y="156.8">U302.2</text>
<text x="497.3" y="158.5">R310470</text>
<text x="161.9" y="166.9">82S126</text>
<text x="161.9" y="163.7">U307</text>
<text x="222.2" y="166.9">82S126</text>
<text x="225.6" y="163.7">U306</text>
<text x="266.3" y="163.4">74LS05</text>
<text x="331.3" y="165.6">1M</text>
<text x="331.5" y="162.1">R301</text>
<text x="493" y="184.7">470</text>
<text x="493.1" y="181.5">R306</text>
<text x="328" y="188.6">C301</text>
<text x="386.2" y="190.3">R302</text>
<text x="270.4" y="192.1">HD74LS174P</text>
<text x="281.8" y="197.4">U305</text>
<text x="300.2" y="194.1">U304.2</text>
<text x="300.7" y="197.3">NE556</text>
<text x="327.3" y="195.6">100nF</text>
<text x="385.2" y="193.9">47k</text>
<text x="404.6" y="195.4">22uF</text>
<text x="404.6" y="192.1">C302</text>
<text x="497.3" y="199.1">R311470</text>
<text x="426.3" y="208.6" transform="rotate(-90 426.3 208.6)">SW302</text>
<text x="449.2" y="208.6" transform="rotate(-90 449.2 208.6)">SW303</text>
<text x="497.3" y="209.7">R312470</text>
<text x="431.6" y="211.5" transform="rotate(-90 431.6 211.5)">SK-22D02-L5</text>
<text x="454.5" y="211.5" transform="rotate(-90 454.5 211.5)">SK-22D02-L5</text>
<text x="340.3" y="227.4">R303</text>
<text x="349.8" y="225.6">HD74LS132P</text>
<text x="435.6" y="222.1">R307</text>
<text x="438.1" y="225.6">2.7k</text>
<text x="458.5" y="222.1">R308</text>
<text x="461" y="225.6">2.7k</text>
<text x="319.2" y="232.7">U302.6</text>
<text x="322.4" y="229.1">74LS05</text>
<text x="341.1" y="230.9">3.3k</text>
<text x="352.8" y="229.1">U303.1</text>
<text x="201.1" y="280.8">HD74LS132P</text>
<text x="201.1" y="284.1">U303.4</text>
<text x="349.1" y="292.6">C310</text>
<text x="361.4" y="292.6">C309</text>
<text x="373.8" y="292.6">C308</text>
<text x="386.1" y="292.6">C303</text>
<text x="400.2" y="292.6">C304</text>
<text x="414.3" y="292.6">C305</text>
<text x="428.4" y="292.6">C606</text>
<text x="442.5" y="292.6">C307</text>
<text x="352" y="299.7">100nF</text>
<text x="364.3" y="299.7">100nF</text>
<text x="376.7" y="299.7">100nF</text>
<text x="389" y="299.7">100nF</text>
<text x="403.1" y="299.7">100nF</text>
<text x="417.2" y="299.7">100nF</text>
<text x="431.3" y="299.7">100nF</text>
<text x="445.5" y="299.7">100nF</text>
</g>
<g font-size="3.2" fill="#00f">
<text x="186.6" y="41" transform="rotate(-90 186.6 41)">20</text>
<text x="188" y="53.6" transform="rotate(-90 188 53.6)">VCC</text>
<text x="193.5" y="50.9">QH*</text>
<text x="202.8" y="53">16</text>
<text x="202.8" y="49.5">17</text>
<text x="214.3" y="52.5">S_D0</text>
<text x="526.7" y="48.9">S_+12V</text>
<text x="170.6" y="56.5">18</text>
<text x="177.1" y="57.9">SL</text>
<text x="191.5" y="57.9">G/QG</text>
<text x="191.7" y="54.4">H/QH</text>
<text x="202.8" y="56.5">4</text>
<text x="214.3" y="59.5">S_D2</text>
<text x="214.3" y="56">S_D1</text>
<text x="408.9" y="58.6" transform="rotate(-90 408.9 58.6)">7</text>
<text x="412.4" y="58.6" transform="rotate(-90 412.4 58.6)">1</text>
<text x="415.9" y="58.6" transform="rotate(-90 415.9 58.6)">2</text>
<text x="419.5" y="58.6" transform="rotate(-90 419.5 58.6)">3</text>
<text x="423" y="58.6" transform="rotate(-90 423 58.6)">8</text>
<text x="170.6" y="60">11</text>
<text x="172.6" y="63.6">9</text>
<text x="177.1" y="65">CLR</text>
<text x="177.1" y="61.5">SR</text>
<text x="192.4" y="65">E/QE</text>
<text x="192.8" y="61.5">F/QF</text>
<text x="202.8" y="60">15</text>
<text x="202.8" y="63.6">5</text>
<text x="214.3" y="63">S_D3</text>
<text x="244.3" y="65.3">10</text>
<text x="263.2" y="65.3">11</text>
<text x="360.7" y="65.3">10</text>
<text x="491.3" y="63">S_+5V</text>
<text x="528.3" y="63">S_+5V</text>
<text x="170.6" y="70.6">19</text>
<text x="170.6" y="67.1">12</text>
<text x="177.1" y="68.5">CLK</text>
<text x="191.5" y="68.5">D/QD</text>
<text x="202.8" y="67.1">14</text>
<text x="202.8" y="70.6">6</text>
<text x="214.3" y="70.1">S_D5</text>
<text x="214.3" y="66.6">S_D4</text>
<text x="383.1" y="68.9">8</text>
<text x="412.4" y="67.7" transform="rotate(-90 412.4 67.7)">4</text>
<text x="415.9" y="67.7" transform="rotate(-90 415.9 67.7)">5</text>
<text x="419.5" y="67.7" transform="rotate(-90 419.5 67.7)">6</text>
<text x="527.4" y="66.6">S_-12V</text>
<text x="55.4" y="77.2">S_A0</text>
<text x="172.6" y="77.7">3</text>
<text x="172.6" y="74.2">1</text>
<text x="177.1" y="75.6">S0</text>
<text x="177.1" y="72">S1</text>
<text x="192" y="72">C/QC</text>
<text x="192.1" y="75.6">B/QB</text>
<text x="202.8" y="74.2">13</text>
<text x="202.8" y="77.7">7</text>
<text x="214.3" y="77.2">S_D7</text>
<text x="214.3" y="73.6">S_D6</text>
<text x="362.8" y="72.4">9</text>
<text x="55.4" y="80.7">S_DEV_SEL</text>
<text x="172.6" y="81.2">2</text>
<text x="177.1" y="82.6">G1</text>
<text x="177.1" y="79.1">G2</text>
<text x="192.1" y="79.1">A/QA</text>
<text x="193.7" y="82.6">QA*</text>
<text x="202.8" y="81.2">8</text>
<text x="527.1" y="80.7">S_GND</text>
<text x="188" y="84.4" transform="rotate(-90 188 84.4)">GND</text>
<text x="186.6" y="90.9" transform="rotate(-90 186.6 90.9)">10</text>
<text x="334.5" y="97.1">4</text>
<text x="354.9" y="100.6">6</text>
<text x="218.1" y="104.1">8</text>
<text x="234.9" y="104.1">9</text>
<text x="334.5" y="104.1">5</text>
<text x="503.8" y="102.4">20</text>
<text x="503.8" y="105.9">18</text>
<text x="509.3" y="104.1">20</text>
<text x="509.3" y="107.7">18</text>
<text x="516.8" y="107.7">17</text>
<text x="516.8" y="104.1">19</text>
<text x="522.3" y="105.9">17</text>
<text x="522.3" y="102.4">19S_+12V</text>
<text x="55.4" y="112.4">S_A0</text>
<text x="260.6" y="113">13</text>
<text x="273" y="108" transform="rotate(-90 273 108)">8</text>
<text x="280.1" y="108" transform="rotate(-90 280.1 108)">16</text>
<text x="289.3" y="113">4</text>
<text x="503.8" y="109.4">16</text>
<text x="503.8" y="113">14</text>
<text x="509.3" y="111.2">16</text>
<text x="516.8" y="111.2">15</text>
<text x="522.3" y="113">13</text>
<text x="522.3" y="109.4">15</text>
<text x="55.4" y="119.5">S_A2</text>
<text x="55.4" y="116">S_A1</text>
<text x="262.6" y="116.5">1</text>
<text x="267.1" y="117.9">A</text>
<text x="267.1" y="114.4">DI</text>
<text x="274.5" y="117.8" transform="rotate(-90 274.5 117.8)">GND</text>
<text x="281.5" y="117.1" transform="rotate(-90 281.5 117.1)">VCC</text>
<text x="282.3" y="114.4">Q0</text>
<text x="282.3" y="117.9">Q1</text>
<text x="289.3" y="116.5">5</text>
<text x="503.8" y="116.5">12</text>
<text x="509.3" y="114.7">14</text>
<text x="509.3" y="118.3">12</text>
<text x="516.8" y="118.3">11</text>
<text x="516.8" y="114.7">13</text>
<text x="522.3" y="116.5">11 S_+5V</text>
<text x="527.4" y="119.5">S_-12V</text>
<text x="55.4" y="123">S_A3</text>
<text x="262.6" y="120">2</text>
<text x="262.6" y="123.5">3</text>
<text x="267.1" y="121.4">B</text>
<text x="267.1" y="125">C</text>
<text x="282.3" y="121.4">Q2</text>
<text x="282.3" y="125">Q3</text>
<text x="289.3" y="120">6</text>
<text x="289.3" y="123.5">7</text>
<text x="503.8" y="120">10</text>
<text x="505.8" y="123.5">8</text>
<text x="509.3" y="121.8">10</text>
<text x="509.3" y="125.3">8</text>
<text x="518.8" y="125.3">7</text>
<text x="518.8" y="121.8">9</text>
<text x="522.3" y="123.5">7</text>
<text x="522.3" y="120">9</text>
<text x="282.3" y="128.5">Q4</text>
<text x="289.3" y="127.1">9</text>
<text x="289.3" y="130.6">10</text>
<text x="505.8" y="127.1">6</text>
<text x="505.8" y="130.6">4</text>
<text x="509.3" y="128.8">6</text>
<text x="518.8" y="128.8">5</text>
<text x="522.3" y="130.6">3</text>
<text x="522.3" y="127.1">5</text>
<text x="55.4" y="137.1">S_RES</text>
<text x="260.6" y="134.1">14</text>
<text x="260.6" y="137.7">15</text>
<text x="267.1" y="135.5">G</text>
<text x="282.3" y="132">Q5</text>
<text x="282.3" y="135.5">Q6</text>
<text x="289.3" y="134.1">11</text>
<text x="289.3" y="137.7">12</text>
<text x="343.4" y="137.7">5</text>
<text x="360.2" y="137.7">6</text>
<text x="505.8" y="134.1">2</text>
<text x="509.3" y="132.4">4</text>
<text x="509.3" y="135.9">2</text>
<text x="518.8" y="135.9">1</text>
<text x="518.8" y="132.4">3</text>
<text x="522.3" y="134.1">1</text>
<text x="527.1" y="133.6">S_GND</text>
<text x="267.1" y="139.1">CLR</text>
<text x="282.3" y="139.1">Q7</text>
<text x="389.2" y="144.7">3</text>
<text x="406" y="144.7">4</text>
<text x="527.7" y="153">LED_FDC_WRITE</text>
<text x="357.7" y="160.9" transform="rotate(-90 357.7 160.9)">10</text>
<text x="529.1" y="160.1">LED_FDC_READ</text>
<text x="306.6" y="162.5" transform="rotate(-90 306.6 162.5)">4</text>
<text x="262.2" y="169.4">2</text>
<text x="279" y="169.4">1</text>
<text x="290.6" y="169.4">5</text>
<text x="294.1" y="171.2">OUT1</text>
<text x="309.4" y="171.2">TRES1</text>
<text x="321.2" y="169.4">2</text>
<text x="361.1" y="170.8">TRES2</text>
<text x="373.9" y="169.4">12</text>
<text x="167.3" y="176.1">VCC</text>
<text x="176.4" y="174.7">16</text>
<text x="214.7" y="174.7">16</text>
<text x="221.2" y="176.1">VCC</text>
<text x="308.3" y="176.4" transform="rotate(-90 308.3 176.4)">RESET1</text>
<text x="311.8" y="178.2">DIS1</text>
<text x="321.2" y="176.5">1</text>
<text x="340.2" y="176.5">9</text>
<text x="344.7" y="177.9">OUT2</text>
<text x="359.1" y="175.8" transform="rotate(-90 359.1 175.8)">RESET2</text>
<text x="363.5" y="177.9">DIS2</text>
<text x="373.9" y="176.5">13</text>
<text x="421.2" y="178.6" transform="rotate(-90 421.2 178.6)">7</text>
<text x="424.7" y="178.6" transform="rotate(-90 424.7 178.6)">1</text>
<text x="428.3" y="178.6" transform="rotate(-90 428.3 178.6)">2</text>
<text x="431.8" y="178.6" transform="rotate(-90 431.8 178.6)">3</text>
<text x="435.3" y="178.6" transform="rotate(-90 435.3 178.6)">8</text>
<text x="444.1" y="178.6" transform="rotate(-90 444.1 178.6)">7</text>
<text x="447.7" y="178.6" transform="rotate(-90 447.7 178.6)">1</text>
<text x="451.2" y="178.6" transform="rotate(-90 451.2 178.6)">2</text>
<text x="454.7" y="178.6" transform="rotate(-90 454.7 178.6)">3</text>
<text x="458.3" y="178.6" transform="rotate(-90 458.3 178.6)">8</text>
<text x="165.1" y="183.2">#CE2</text>
<text x="176.4" y="185.3">13</text>
<text x="176.4" y="181.8">14</text>
<text x="214.7" y="185.3">13</text>
<text x="214.7" y="181.8">14</text>
<text x="221.2" y="183.2">#CE2</text>
<text x="290.6" y="183.5">3</text>
<text x="294.1" y="185.3">CONT1</text>
<text x="309.7" y="185.3">TRIG1</text>
<text x="321.2" y="183.5">6</text>
<text x="361.5" y="184.9">TRIG2</text>
<text x="373.9" y="183.5">8</text>
<text x="165.1" y="186.7">#CE1</text>
<text x="221.2" y="186.7">#CE1</text>
<text x="424.7" y="187.6" transform="rotate(-90 424.7 187.6)">4</text>
<text x="428.3" y="187.6" transform="rotate(-90 428.3 187.6)">5</text>
<text x="431.8" y="187.6" transform="rotate(-90 431.8 187.6)">6</text>
<text x="447.7" y="187.6" transform="rotate(-90 447.7 187.6)">4</text>
<text x="451.2" y="187.6" transform="rotate(-90 451.2 187.6)">5</text>
<text x="454.7" y="187.6" transform="rotate(-90 454.7 187.6)">6</text>
<text x="527.7" y="186.5">LED_FDC_COMM</text>
<text x="169.7" y="197.3">A6</text>
<text x="169.7" y="193.7">A7</text>
<text x="176.4" y="195.9">1</text>
<text x="176.4" y="192.3">15</text>
<text x="214.7" y="192.3">15</text>
<text x="216.7" y="195.9">1</text>
<text x="221.2" y="197.3">A6</text>
<text x="221.2" y="193.7">A7</text>
<text x="267.5" y="195.9">1</text>
<text x="270.9" y="197.3">CLR</text>
<text x="169.7" y="200.8">A5</text>
<text x="176.4" y="199.4">2</text>
<text x="176.4" y="202.9">3</text>
<text x="216.7" y="199.4">2</text>
<text x="216.7" y="202.9">3</text>
<text x="221.2" y="200.8">A5</text>
<text x="267.5" y="199.4">9</text>
<text x="270.9" y="200.8">CLK</text>
<text x="519.4" y="200.6">LED_SELECT_DRIVE_1</text>
<text x="147.7" y="210">10</text>
<text x="149.7" y="206.4">9</text>
<text x="154.2" y="207.9">OUT3</text>
<text x="169.7" y="204.3">A4</text>
<text x="169.7" y="207.9">A3</text>
<text x="176.4" y="206.4">4</text>
<text x="176.4" y="210">7</text>
<text x="216.7" y="206.4">4</text>
<text x="216.7" y="210">7</text>
<text x="221.2" y="204.3">A4</text>
<text x="221.2" y="207.9">A3</text>
<text x="232.2" y="207.9">OUT3</text>
<text x="243.4" y="210">10</text>
<text x="243.4" y="206.4">9</text>
<text x="267.5" y="206.4">3</text>
<text x="267.5" y="210">4</text>
<text x="270.9" y="207.9">1D</text>
<text x="285.5" y="207.9">1Q</text>
<text x="291.4" y="206.4">2</text>
<text x="291.4" y="210">5</text>
<text x="147.7" y="213.5">11</text>
<text x="154.2" y="214.9">OUT1</text>
<text x="154.2" y="211.4">OUT2</text>
<text x="169.7" y="214.9">A1</text>
<text x="169.7" y="211.4">A2</text>
<text x="176.4" y="213.5">6</text>
<text x="216.7" y="213.5">6</text>
<text x="221.2" y="214.9">A1</text>
<text x="221.2" y="211.4">A2</text>
<text x="232.2" y="214.9">OUT1</text>
<text x="232.2" y="211.4">OUT2</text>
<text x="243.4" y="213.5">11</text>
<text x="267.5" y="213.5">6</text>
<text x="270.9" y="211.4">2D</text>
<text x="270.9" y="214.9">3D</text>
<text x="285.5" y="211.4">2Q</text>
<text x="285.5" y="214.9">3Q</text>
<text x="291.4" y="213.5">7</text>
<text x="341.3" y="213.5">13</text>
<text x="519.4" y="211.2">LED_SELECT_DRIVE_2</text>
<text x="147.7" y="217">12</text>
<text x="154.2" y="218.4">OUT0</text>
<text x="166.6" y="222">GND</text>
<text x="169.7" y="218.4">A0</text>
<text x="176.4" y="217">5</text>
<text x="176.4" y="220.6">8</text>
<text x="216.7" y="217">5</text>
<text x="216.7" y="220.6">8</text>
<text x="221.2" y="218.4">A0</text>
<text x="221.2" y="222">GND</text>
<text x="232.2" y="218.4">OUT0</text>
<text x="243.4" y="217">12</text>
<text x="265.5" y="217">11</text>
<text x="265.5" y="220.6">13</text>
<text x="270.9" y="218.4">4D</text>
<text x="270.9" y="222">5D</text>
<text x="285.5" y="218.4">4Q</text>
<text x="285.5" y="222">5Q</text>
<text x="291.4" y="217">10</text>
<text x="291.4" y="220.6">12</text>
<text x="313.1" y="220.6">13</text>
<text x="332" y="220.6">12</text>
<text x="341.3" y="220.6">12</text>
<text x="363.7" y="217">11</text>
<text x="265.5" y="224.1">14</text>
<text x="270.9" y="225.5">6D</text>
<text x="285.5" y="225.5">6Q</text>
<text x="291.4" y="224.1">15</text>
<text x="193.4" y="266.4">2</text>
<text x="213.8" y="269.9">3</text>
<text x="55.4" y="272.9">S_Q3</text>
<text x="193.4" y="273.5">1</text>
<text x="461.1" y="287.1">S_+5V</text>
<text x="461.1" y="301.2">S_GND</text>
</g>
<g font-size="3.2">
<text x="508.7" y="50.9">20</text>
<text x="517.4" y="50.9">19</text>
<text x="246.3" y="54.8">7</text>
<text x="251.5" y="56.2">GND</text>
<text x="508.7" y="57.9">16</text>
<text x="508.7" y="54.4">18</text>
<text x="517.4" y="57.9">15</text>
<text x="517.4" y="54.4">17</text>
<text x="383.1" y="61.8">7</text>
<text x="508.7" y="65">12</text>
<text x="508.7" y="61.5">14</text>
<text x="517.4" y="65">11</text>
<text x="517.4" y="61.5">13</text>
<text x="508.7" y="68.5">10</text>
<text x="519.4" y="68.5">9</text>
<text x="508.7" y="75.6">6</text>
<text x="508.7" y="72">8</text>
<text x="519.4" y="75.6">5</text>
<text x="519.4" y="72">7</text>
<text x="508.7" y="82.6">2</text>
<text x="508.7" y="79.1">4</text>
<text x="519.4" y="82.6">1</text>
<text x="519.4" y="79.1">3</text>
<text x="218.1" y="93.6">7</text>
<text x="223.3" y="95">GND</text>
<text x="354.9" y="107.7">7</text>
<text x="349.7" y="149.6">GND</text>
<text x="360.2" y="148.2">7</text>
<text x="406" y="155.3">7</text>
<text x="262.2" y="158.8">7</text>
<text x="267.4" y="160.2">GND</text>
<text x="395.6" y="156.7">GND</text>
<text x="352.1" y="190.2" transform="rotate(-90 352.1 190.2)">GND</text>
<text x="350.7" y="194.7" transform="rotate(-90 350.7 194.7)">7</text>
<text x="363.7" y="210">7</text>
<text x="282.7" y="232.6">GND</text>
<text x="291.4" y="231.1">8</text>
<text x="321.5" y="232.6">GND</text>
<text x="332" y="231.1">7</text>
<text x="213.8" y="262.9">7</text>
</g>
<g font-size="3.2" fill="#f00">
<text x="253.4" y="59.7">VCC</text>
<text x="263.2" y="58.3">14</text>
<text x="360.7" y="58.3">14</text>
<text x="225.2" y="98.5">VCC</text>
<text x="234.9" y="97.1">14</text>
<text x="332.5" y="111.2">14</text>
<text x="341.3" y="144.7">14</text>
<text x="348.5" y="146.1">VCC</text>
<text x="387.2" y="151.8">14</text>
<text x="394.4" y="153.2">VCC</text>
<text x="350.7" y="160.9" transform="rotate(-90 350.7 160.9)">14</text>
<text x="269.3" y="163.8">VCC</text>
<text x="279" y="162.3">14</text>
<text x="352.1" y="170" transform="rotate(-90 352.1 170)">VCC</text>
<text x="341.3" y="206.4">14</text>
<text x="313.1" y="227.6">14</text>
<text x="265.5" y="231.1">16</text>
<text x="270.9" y="232.6">VCC</text>
<text x="320.3" y="229">VCC</text>
<text x="191.4" y="259.4">14</text>
</g>
</svg>
